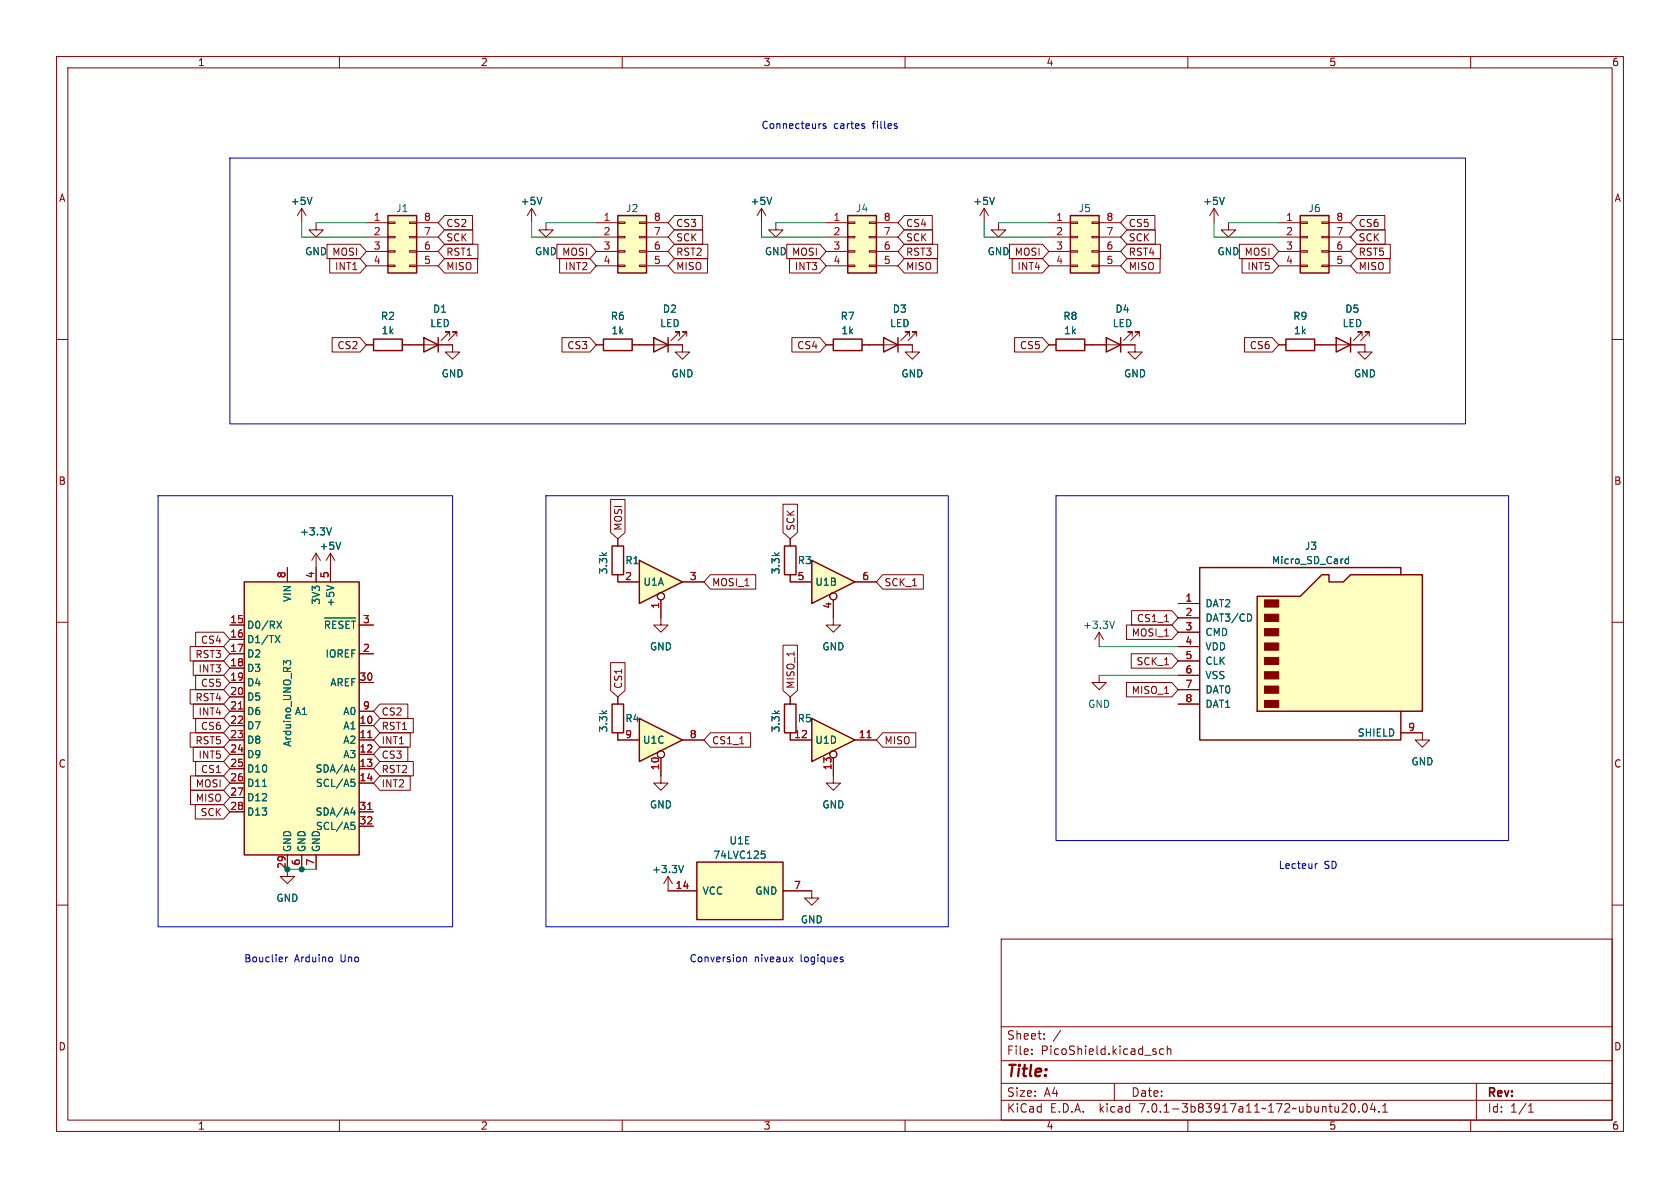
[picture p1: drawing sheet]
<svg xmlns="http://www.w3.org/2000/svg" width="297mm" height="210mm" viewBox="0 0 297 210" stroke-linecap="round" stroke-linejoin="round" font-family="sans-serif">
<g fill="none" stroke="#840000" stroke-width=".18">
<path d="M10 10h277v190h-277zM12 12h273v186h-273zM60 10v2M110 10v2M160 10v2M210 10v2M260 10v2M10 60h2M285 60h2M10 110h2M285 110h2M10 160h2"/>
<path d="M285 160h2M177 166h108v32h-108zM60 198v2M110 198v2M160 198v2M177 194.5h108M177 191.5h108M177 187.5h108M177 181.5h108M182.4 186.3v.1M182.4 185.5v.1M184.6 183.6v.1"/>
<path d="M184.6 182.8v.1M197 191.5v3M204.2 185.9l.2 .2-.2 .3M204.2 185.4l.2 .1M205.7 185.5l-.4-.1-.3 .3v.4l.1 .2h.6M206.4 185.5l.2-.1 .3 .1 .1 .9M206.4 184.9v1.5M210 198v2M237.2 196.6h.9M238.1 195.2v.5M238.9 195.2l.2-.1a.81 .81 0 0 1 .6 .6 .81 .81 0 0 1-.3 .8l-.2 .1a.81 .81 0 0 1-.6-.6 .81 .81 0 0 1 .3-.8zM240.2 196.5v.1"/>
<path d="M241.1 195.2l.1-.1a.81 .81 0 0 1 .6 .6 .81 .81 0 0 1-.3 .8l-.1 .1a.81 .81 0 0 1-.6-.6 .81 .81 0 0 1 .3-.8zM242.6 195l-.3 1.1h.9M243 195.6v1M243.8 196.5v.1M244.4 196.6h.9M244.4 195.5l.5-.4v1.5M260 198v2M261 191.5v6.5M270.2 196.6h.9M270.2 195.5l.4-.4v1.5"/>
</g>
<path d="M143.5 99.1l7.6 3.8-7.6 3.8z" fill="#ffffc2"/>
<path d="M66 59.9h5.1v2.1h-5.1zM156.2 59.7l2.5 1.3-2.5 1.2zM158.7 59.7v2.5M138.7 96.5h2v5.1h-2zM143.5 99.1l7.6 3.8-7.6 3.8z" fill="none" stroke="#840000" stroke-width=".25"/>
<g fill="none" stroke="#840000" stroke-width=".18">
<path d="M174 36.8l-.8 1.3M174 36.8v2.6M174 36.8l.8 1.3M214.6 36.8l-.7 1.3M214.6 36.8v2.6M214.6 36.8l.8 1.3M217.2 39.4v1.2h1.2l-1.2 1.3-1.3-1.3h1.3M160.8 59.4v-.7h-.8h.8l-1.5 1.5M162.1 59.4v-.7h-.8h.8l-1.6 1.5M64.8 61h1.2M71.1 61h1.3M153.7 61h7.6v1.2h1.3l-1.3 1.3-1.3-1.3h1.3"/>
<path d="M139.7 95.3v1.2M139.7 101.6v1.3h3.8M147.3 106v3.2M151.1 102.9h3.8"/>
<circle cx="147.3" cy="105.4" r=".63"/>
</g>
<path d="M175.8 34.9l-.4 1.2M216.4 34.9l-.4 1.2" fill="none" stroke="#006464" stroke-width=".18"/>
<path d="M143.5 127l7.6 3.8-7.6 3.8z" fill="#ffffc2"/>
<path d="M108.2 124.5h2v5h-2zM143.5 127l7.6 3.8-7.6 3.8z" fill="none" stroke="#840000" stroke-width=".25"/>
<g fill="none" stroke="#840000" stroke-width=".18">
<path d="M176.5 39.4v1.2h1.3l-1.3 1.3-1.2-1.3h1.2M109.2 123.2v1.3M109.2 129.5v1.3M139.7 130.8h3.8M147.3 134v3.2M151.1 130.8h3.8"/>
<circle cx="147.3" cy="133.3" r=".63"/>
</g>
<path d="M153.3 130.4h.7" fill="none" stroke="#a90000" stroke-width=".18"/>
<path d="M113 127l7.6 3.8-7.6 3.8z" fill="#ffffc2"/>
<path d="M113 127l7.6 3.8-7.6 3.8z" fill="none" stroke="#840000" stroke-width=".25"/>
<g fill="none" stroke="#840000" stroke-width=".18">
<path d="M116.8 109.2v1.3h1.3l-1.3 1.3-1.2-1.3h1.2M109.2 130.8h3.8M116.8 134v4.4h1.3l-1.3 1.3-1.2-1.3h1.2M120.6 130.8h3.9"/>
<circle cx="116.8" cy="133.3" r=".63"/>
</g>
<path d="M113 99.1l7.6 3.8-7.6 3.8z" fill="#ffffc2"/>
<g fill="none" stroke="#840000" stroke-width=".25">
<path d="M109.2 38.1h5.1v10.2h-5.1zM149.9 38.1h5v10.2h-5zM189.2 38.1h5.1v10.2h-5.1zM229.9 38.1h5v10.2h-5zM106.7 59.9h5.1v2.1h-5.1zM115.6 59.7l2.5 1.3-2.5 1.2zM118.1 59.7v2.5M147.3 59.9h5.1v2.1h-5.1zM186.7 59.9h5.1v2.1h-5.1zM195.6 59.7l2.5 1.3-2.5 1.2zM198.1 59.7v2.5M108.2 96.5h2v5.1h-2z"/>
<path d="M113 99.1l7.6 3.8-7.6 3.8zM43.2 102.9h20.3v48.2h-20.3zM138.7 124.5h2v5h-2zM123.2 152.4h15.2v10.2h-15.2z"/>
</g>
<g fill="none" stroke="#840000" stroke-width=".18">
<path d="M55.9 39.4v1.2h1.2l-1.2 1.3-1.3-1.3h1.3M94 36.8l-.8 1.3M94 36.8v2.6M94 36.8l.7 1.3M96.5 39.4v1.2h1.3l-1.3 1.3-1.3-1.3h1.3M105.4 39.4h3.8M109.2 39.2h1.3v.3h-1.3zM113 39.2h1.3v.3h-1.3zM114.3 39.4h3.8M134.6 36.8l-.7 1.3M134.6 36.8v2.6M134.6 36.8l.8 1.3"/>
<path d="M137.2 39.4v1.2h1.2l-1.2 1.3-1.3-1.3h1.3M146 39.4h3.9M149.9 39.2h1.2v.3h-1.2zM153.7 39.2h1.2v.3h-1.2zM154.9 39.4h3.8M185.4 39.4h3.8M189.2 39.2h1.3v.3h-1.3zM193 39.2h1.3v.3h-1.3zM194.3 39.4h3.8M226.1 39.4h3.8M229.9 39.2h1.2v.3h-1.2zM233.7 39.2h1.2v.3h-1.2z"/>
<path d="M234.9 39.4h3.9M105.4 41.9h3.8M105.4 44.5h3.8M105.4 47h3.8M109.2 46.9h1.3v.2h-1.3zM109.2 44.3h1.3v.3h-1.3zM109.2 41.8h1.3v.2h-1.3zM113 46.9h1.3v.2h-1.3zM113 44.3h1.3v.3h-1.3zM113 41.8h1.3v.2h-1.3zM114.3 41.9h3.8M114.3 44.5h3.8"/>
<path d="M114.3 47h3.8M120.1 59.4v-.7h-.7h.7l-1.5 1.5M121.4 59.4v-.7h-.8h.8l-1.5 1.5M146 41.9h3.9M146 44.5h3.9M146 47h3.9M149.9 46.9h1.2v.2h-1.2zM149.9 44.3h1.2v.3h-1.2zM149.9 41.8h1.2v.2h-1.2zM153.7 46.9h1.2v.2h-1.2zM153.7 44.3h1.2v.3h-1.2zM153.7 41.8h1.2v.2h-1.2z"/>
<path d="M154.9 41.9h3.8M154.9 44.5h3.8M154.9 47h3.8M185.4 41.9h3.8M185.4 44.5h3.8M185.4 47h3.8M189.2 46.9h1.3v.2h-1.3zM189.2 44.3h1.3v.3h-1.3zM189.2 41.8h1.3v.2h-1.3zM193 46.9h1.3v.2h-1.3zM193 44.3h1.3v.3h-1.3zM193 41.8h1.3v.2h-1.3z"/>
<path d="M194.3 41.9h3.8M194.3 44.5h3.8M194.3 47h3.8M200.2 59.4v-.7h-.8h.8l-1.6 1.5M201.4 59.4v-.7h-.7h.7l-1.5 1.5M226.1 41.9h3.8M226.1 44.5h3.8M226.1 47h3.8M229.9 46.9h1.2v.2h-1.2zM229.9 44.3h1.2v.3h-1.2zM229.9 41.8h1.2v.2h-1.2zM233.7 46.9h1.2v.2h-1.2z"/>
<path d="M233.7 44.3h1.2v.3h-1.2zM233.7 41.8h1.2v.2h-1.2zM234.9 41.9h3.9M234.9 44.5h3.9M234.9 47h3.9M80 61v1.2h1.3l-1.3 1.3-1.3-1.3h1.3M105.4 61h1.3M111.8 61h8.8v1.2h1.3l-1.3 1.3-1.2-1.3h1.2M146 61h1.3M152.4 61h1.3M185.4 61h1.3M191.8 61h8.9v1.2h1.2l-1.2 1.3-1.3-1.3h1.3"/>
<path d="M241.3 61v1.2h1.3l-1.3 1.3-1.3-1.3h1.3M55.9 97.8v5.1M55.9 97.8l-.8 1.3M55.9 97.8l.7 1.3M58.4 97.8l-.7 1.3M58.4 97.8v5.1M58.4 97.8l.8 1.3M109.2 95.3v1.2M40.6 110.5h2.6M40.6 113h2.6M40.6 115.6h2.6M40.6 118.1h2.6"/>
<path d="M50.8 100.3v2.6M63.5 110.5h2.5M63.5 115.6h2.5M109.2 101.6v1.3h3.8M116.8 106v3.2M120.6 102.9h3.9M147.3 109.2v1.3h1.3l-1.3 1.3-1.3-1.3h1.3M40.6 128.3h2.6M40.6 130.8h2.6M40.6 133.4h2.6M40.6 135.9h2.6M40.6 138.4h2.6"/>
<path d="M40.6 120.7h2.6M40.6 123.2h2.6M40.6 125.7h2.6M63.5 128.3h2.5M63.5 130.8h2.5M63.5 133.4h2.5M63.5 135.9h2.5M63.5 138.4h2.5M63.5 120.7h2.5M63.5 125.7h2.5M139.7 123.2v1.3M139.7 129.5v1.3"/>
<path d="M147.3 137.2v1.2h1.3l-1.3 1.3-1.3-1.3h1.3M40.6 141h2.6M40.6 143.5h2.6M50.8 151.1v3.8h1.3l-1.3 1.3-1.3-1.3h1.3M53.3 151.1v2.6M55.9 151.1v2.6M63.5 143.5h2.5M63.5 146.1h2.5M118.1 154.9l-.8 1.3M118.1 154.9v2.6h5.1M118.1 154.9l.8 1.3M138.4 157.5h5.1v1.3h1.3l-1.3 1.2-1.3-1.2h1.3"/>
<circle cx="116.8" cy="105.4" r=".63"/>
</g>
<g fill="#ffffc2" stroke="#ffffc2" stroke-width=".18">
<path d="M229.9 38.1h5v10.2h-5z"/>
<path d="M189.2 38.1h5.1v10.2h-5.1z"/>
<path d="M123.2 152.4h15.2v10.2h-15.2z"/>
<path d="M43.2 102.9h20.3v48.2h-20.3z"/>
<path d="M149.9 38.1h5v10.2h-5z"/>
<path d="M109.2 38.1h5.1v10.2h-5.1z"/>
</g>
<g fill="none" stroke="#006464" stroke-width=".18">
<path d="M95.8 34.9l-.4 1.2M136.4 34.9l-.4 1.2M58.6 93.3l-.4 1.3M60.2 95.8l-.4 1.3M48.6 112.3l.9 1.3M48.9 109.8l.9 1.3M49.5 112.3l-.9 1.3M49.8 109.8l-.9 1.3M51.4 117.4v-.4l-.3-.2h-.4l-.1 .4-.5-.4v.8M57.4 109.2h5.5M57.7 103.5l1.3 .4M58.3 110l-.3-.2h-.5v1.3"/>
<path d="M59.4 109.8h-.6v1.3M60.6 109.9l-.5-.1-.2 .2M61.8 109.8h-.6v1.3M62.1 109.8h.8M62.5 109.8v1.3M62 136.1h.8M62.1 137.7h.6M62.2 138.2h.3l.3 .3-.2 .5h-.4M62.6 135.6v.9M62 143.7h.8M62.1 145.4h.6M62.2 145.9h.3l.3 .2-.1 .4-.5 .1"/>
<path d="M62.6 143.3v.8M120.8 153l-.4 1.3M134.6 150.4h.6M134.7 150.9h.3l.3 .3-.1 .4-.5 .1"/>
</g>
<path d="M42.2 125.3h.7M65 130.4h.7M65 143.1h.7" fill="none" stroke="#a90000" stroke-width=".18"/>
<path d="M222.2 105.4h7.7l3.8-3.8h1.2v1.3h2.6l1.3-1.3h12.7v24.1h-29.3z" fill="#ffffc2"/>
<g fill="#840000" stroke="#840000" stroke-width=".18">
<path d="M223.5 123.8h2.6v1.3h-2.6z"/>
<path d="M223.5 121.3h2.6v1.3h-2.6z"/>
<path d="M223.5 118.7h2.6v1.3h-2.6z"/>
<path d="M223.5 116.2h2.6v1.3h-2.6z"/>
<path d="M223.5 113.7h2.6v1.2h-2.6z"/>
<path d="M223.5 111.1h2.6v1.3h-2.6z"/>
<path d="M223.5 108.6h2.6v1.3h-2.6z"/>
<path d="M223.5 106h2.6v1.3h-2.6z"/>
</g>
<path d="M68.6 38.1h5.1v10.2h-5.1zM74.9 59.7l2.6 1.3-2.6 1.2zM77.5 59.7v2.5M227.3 59.9h5.1v2.1h-5.1zM236.2 59.7l2.6 1.3-2.6 1.2zM238.8 59.7v2.5M222.2 105.4h7.7l3.8-3.8h1.2v1.3h2.6l1.3-1.3h12.7v24.1h-29.3zM247.6 101.6v-1.3h-35.5v30.5h35.5v-5.1" fill="none" stroke="#840000" stroke-width=".25"/>
<g fill="none" stroke="#840000" stroke-width=".18">
<path d="M53.3 36.8l-.7 1.3M53.3 36.8v2.6M53.3 36.8l.8 1.3M64.8 39.4h3.8M68.6 39.2h1.2v.3h-1.2zM72.4 39.2h1.3v.3h-1.3zM73.7 39.4h3.8M78.6 38.1h4.9v2.5h-4.9l-1.1-1.2zM119.2 38.1h5v2.5h-5l-1.1-1.2zM159.9 38.1h4.9v2.5h-4.9l-1.2-1.2zM199.2 38.1h5v2.5h-5l-1.1-1.2zM239.9 38.1h4.9v2.5h-4.9l-1.1-1.2z"/>
<path d="M57.8 43.2h5.9l1.1 1.3-1.1 1.2h-5.9zM58.3 45.7h5.4l1.1 1.3-1.1 1.3h-5.4zM58.7 59.7h5l1.1 1.3-1.1 1.2h-5zM64.8 41.9h3.8M64.8 44.5h3.8M64.8 47h3.8M68.6 46.9h1.2v.2h-1.2zM68.6 44.3h1.2v.3h-1.2zM68.6 41.8h1.2v.2h-1.2zM72.4 46.9h1.3v.2h-1.3zM72.4 44.3h1.3v.3h-1.3zM72.4 41.8h1.3v.2h-1.3z"/>
<path d="M73.7 41.9h3.8M73.7 44.5h3.8M73.7 47h3.8M78.6 43.2h5.9v2.5h-5.9l-1.1-1.2zM78.6 40.6h5v2.6h-5l-1.1-1.3zM78.6 45.7h5.8v2.6h-5.8l-1.1-1.3zM79.5 59.4v-.7h-.8h.8l-1.5 1.5M80.8 59.4v-.7h-.8h.8l-1.6 1.5M98.4 43.2h5.9l1.1 1.3-1.1 1.2h-5.9zM98.9 45.7h5.4l1.1 1.3-1.1 1.3h-5.4zM99.4 59.7h4.9l1.1 1.3-1.1 1.2h-4.9zM119.2 45.7h5.9v2.6h-5.9l-1.1-1.3z"/>
<path d="M119.2 40.6h5v2.6h-5l-1.1-1.3zM119.2 43.2h5.9v2.5h-5.9l-1.1-1.2zM139.1 43.2h5.8l1.1 1.3-1.1 1.2h-5.8zM139.6 45.7h5.3l1.1 1.3-1.1 1.3h-5.3zM140 59.7h4.9l1.1 1.3-1.1 1.2h-4.9zM159.9 40.6h5v2.6h-5l-1.2-1.3zM159.9 43.2h5.9v2.5h-5.9l-1.2-1.2zM159.9 45.7h5.8v2.6h-5.8l-1.2-1.3zM178.5 43.2h5.8l1.1 1.3-1.1 1.2h-5.8zM178.9 45.7h5.4l1.1 1.3-1.1 1.3h-5.4zM179.4 59.7h4.9l1.1 1.3-1.1 1.2h-4.9zM199.2 40.6h5v2.6h-5l-1.1-1.3z"/>
<path d="M199.2 43.2h5.9v2.5h-5.9l-1.1-1.2zM199.2 45.7h5.9v2.6h-5.9l-1.1-1.3zM219.1 43.2h5.8l1.2 1.3-1.2 1.2h-5.8zM219.6 45.7h5.3l1.2 1.3-1.2 1.3h-5.3zM220 59.7h4.9l1.2 1.3-1.2 1.2h-4.9zM239.9 43.2h5.9v2.5h-5.9l-1.1-1.2zM239.9 45.7h5.8v2.6h-5.8l-1.1-1.3zM239.9 40.6h5v2.6h-5l-1.1-1.3zM240.8 59.4v-.7h-.8h.8l-1.5 1.5M242.1 59.4v-.7h-.8h.8l-1.6 1.5M64.8 61h1.2M71.1 61h8.9"/>
<path d="M105.4 61h1.3M111.8 61h3.8M118.1 61h2.5M146 61h1.3M152.4 61h3.8M158.7 61h2.6M185.4 61h1.3M191.8 61h3.8M198.1 61h2.6M226.1 61h1.2M232.4 61h8.9M107.9 88.3h2.6v5.8l-1.3 1.2-1.3-1.2z"/>
<path d="M109.2 95.3v1.2M138.4 89.1h2.6v5l-1.3 1.2-1.3-1.2zM139.7 95.3v1.2M33.6 114.3h5.9l1.1 1.3-1.1 1.2h-5.9zM34.2 116.8h5.3l1.1 1.3-1.1 1.3h-5.3zM34.6 111.8h4.9l1.1 1.2-1.1 1.3h-4.9zM34.6 119.4h4.9l1.1 1.3-1.1 1.2h-4.9zM40.6 110.5h2.6M40.6 113h2.6M40.6 115.6h2.6M40.6 118.1h2.6M50.8 100.3v2.6"/>
<path d="M55.9 100.3v2.6M58.4 100.3v2.6M63.5 110.5h2.5M63.5 115.6h2.5M107.9 117.1h2.6v5l-1.3 1.1-1.3-1.1zM109.2 101.6v1.3h3.8M116.8 106v3.2M120.6 102.9h3.9M125.6 101.6h8v2.5h-8l-1.1-1.2zM138.4 114.1h2.6v8l-1.3 1.1-1.3-1.1zM139.7 101.6v1.3h3.8M147.3 106v3.2"/>
<path d="M151.1 102.9h3.8M156.1 101.6h7.1v2.5h-7.1l-1.2-1.2zM194.3 119.4v1.3h1.3l-1.3 1.2-1.3-1.2h1.3M194.3 111.8l-.8 1.2M194.3 111.8v2.5M194.3 111.8l.8 1.2M199.1 110.5h8.1l1.1 1.3-1.1 1.2h-8.1zM200 115.6h7.2l1.1 1.2-1.1 1.3h-7.2zM200 107.9h7.2l1.1 1.3-1.1 1.3h-7.2zM205.9 109.9h.7M208.3 106.7h3.8M208.3 109.2h3.8"/>
<path d="M208.3 111.8h3.8M208.3 114.3h3.8M208.3 116.8h3.8M208.3 119.4h3.8M33.6 121.9h5.9l1.1 1.3-1.1 1.3h-5.9zM33.6 129.5h5.9l1.1 1.3-1.1 1.3h-5.9zM33.7 139.7h5.8l1.1 1.3-1.1 1.2h-5.8zM33.7 137.2h5.8l1.1 1.2-1.1 1.3h-5.8zM34.2 132.1h5.3l1.1 1.3-1.1 1.2h-5.3zM34.2 124.5h5.3l1.1 1.2-1.1 1.3h-5.3zM34.6 134.6h4.9l1.1 1.3-1.1 1.3h-4.9zM34.6 127h4.9l1.1 1.3-1.1 1.2h-4.9z"/>
<path d="M40.6 128.3h2.6M40.6 130.8h2.6M40.6 133.4h2.6M40.6 135.9h2.6M40.6 138.4h2.6M40.6 120.7h2.6M40.6 123.2h2.6M40.6 125.7h2.6M63.5 128.3h2.5M63.5 130.8h2.5M63.5 133.4h2.5M63.5 135.9h2.5"/>
<path d="M63.5 138.4h2.5M63.5 120.7h2.5M63.5 125.7h2.5M67.2 137.2h5.3v2.5h-5.3l-1.2-1.3zM67.2 124.5h4.9v2.5h-4.9l-1.2-1.3zM67.2 134.6h5.9v2.6h-5.9l-1.2-1.3zM67.2 127h5.9v2.5h-5.9l-1.2-1.2zM67.2 132.1h4.9v2.5h-4.9l-1.2-1.2zM67.2 129.5h5.3v2.6h-5.3l-1.2-1.3zM109.2 129.5v1.3h3.8M109.2 123.2v1.3M116.8 134v3.2"/>
<path d="M120.6 130.8h3.9M125.6 129.5h7.1v2.6h-7.1l-1.1-1.3zM139.7 129.5v1.3h3.8M139.7 123.2v1.3M147.3 134v3.2M151.1 130.8h3.8M156.1 129.5h5.8v2.6h-5.8l-1.2-1.3zM199.1 120.6h8.1l1.1 1.3-1.1 1.3h-8.1zM208.3 121.9h3.8M208.3 124.5h3.8M247.6 129.5h3.9v1.3h1.2l-1.2 1.3-1.3-1.3h1.3M34.5 142.2h5l1.1 1.3-1.1 1.3h-5z"/>
<path d="M40.6 141h2.6M40.6 143.5h2.6M50.8 151.1v2.6M53.3 151.1v2.6M55.9 151.1v2.6M63.5 143.5h2.5M63.5 146.1h2.5M118.1 157.5h5.1M138.4 157.5h5.1"/>
<circle cx="116.8" cy="105.4" r=".63"/>
<circle cx="147.3" cy="105.4" r=".63"/>
<circle cx="116.8" cy="133.3" r=".63"/>
<circle cx="147.3" cy="133.3" r=".63"/>
</g>
<g fill="none" stroke="#006464" stroke-width=".18">
<path d="M55.2 34.9l-.5 1.2M95.8 34.9l-.4 1.2M136.4 34.9l-.4 1.2M175.8 34.9l-.4 1.2M216.4 34.9l-.4 1.2M58.6 93.3l-.4 1.3M60.2 95.8l-.4 1.3M237.9 99.5l.1 .1h.4M238.4 98.4v1.2M238.4 98.9l-.4-.1-.1 .1M48.6 112.3l.9 1.3M48.9 109.8l.9 1.3"/>
<path d="M49.5 112.3l-.9 1.3M49.8 109.8l-.9 1.3M51.4 117.4v-.4l-.3-.2h-.4l-.1 .4-.5-.4v.8M57.4 109.2h5.5M57.7 103.5l1.3 .4M58.3 110l-.3-.2h-.5v1.3M59.4 109.8h-.6v1.3M60.6 109.9l-.5-.1-.2 .2M61.8 109.8h-.6v1.3M62.1 109.8h.8M62.5 109.8v1.3M197 109.8l-.4 1.3"/>
<path d="M221.1 108.7l.2 .4-.2 .5M62 136.1h.8M62.1 137.7h.6M62.2 138.2h.3l.3 .3-.2 .5h-.4M62.6 135.6v.9M62 143.7h.8M62.1 145.4h.6M62.2 145.9h.3l.3 .2-.1 .4-.5 .1M62.6 143.3v.8M120.8 153l-.4 1.3M134.6 150.4h.6M134.7 150.9h.3l.3 .3-.1 .4-.5 .1"/>
</g>
<path d="M68.6 38.1h5.1v10.2h-5.1z" fill="#ffffc2" stroke="#ffffc2" stroke-width=".18"/>
<g fill="none" stroke="#0000c2" stroke-width=".18">
<path d="M40.6 27.9h218.5v47h-218.5zM146 21.9h-.3l-.2 .1 .1 .2 .4 .1v.3h-.5M152.7 22.3l.2 .2-.2 .2M152.7 21.9h.1M158.3 22.3h.3v.2l-.2 .2h-.2M158.3 21.9h.3M27.9 87.6h52.1v76.2h-52.1zM96.5 87.6h71.1v76.2h-71.1zM186.7 87.6h80v61h-80zM232.9 152.7l-.4 .2M50.5 169.2v.8M50.9 169.2l-.4 .2"/>
<path d="M58.7 169.3v.6M131.4 169.3l.2-.1h.3l.1 .8M131.4 169.2v.8M139.5 169.2l.7 .8M140.2 169.2l-.7 .8M148.7 169.2h.3M148.7 169.6l.3 .1 .1 .1-.2 .2h-.3"/>
</g>
<g fill="none" stroke="#009600" stroke-width=".18">
<path d="M53.3 39.4v2.5h11.5M55.9 39.4h8.9M94 39.4v2.5h11.4M96.5 39.4h8.9M134.6 39.4v2.5h11.4M137.2 39.4h8.8M174 39.4v2.5h11.4M176.5 39.4h8.9M214.6 39.4v2.5h11.5M217.2 39.4h8.9M194.3 114.3h14M194.3 119.4h14"/>
<path d="M50.8 153.7h5.1"/>
</g>
<path d="M42.2 125.3h.7M65 130.4h.7M153.3 130.4h.7M65 143.1h.7" fill="none" stroke="#a90000" stroke-width=".18"/>
<g fill="#009600" stroke="#009600" stroke-width=".18">
<circle cx="53.3" cy="153.7" r=".46"/>
<circle cx="50.8" cy="153.7" r=".46"/>
</g>
<text font-size="2.8" fill="#840000" x="178" y="190.8">Title:</text>
<g font-size="2.1" fill="#840000">
<text x="178" y="183.9">Sheet:</text>
<text x="186.2" y="183.9">/</text>
<text x="178" y="186.6">File:</text>
<text x="184" y="186.6">PicoShield.kicad_sch</text>
<text x="178" y="196.8">KiCad</text>
<text x="178" y="194">Size:</text>
<text x="184.6" y="194">A4</text>
<text x="185.7" y="196.8">E.D.A.</text>
<text x="194.4" y="196.8">kicad</text>
<text x="200" y="194">Date:</text>
<text x="201.5" y="196.8">7.0.1-3b83917a11~172~ubuntu20.04.1</text>
<text x="263" y="194.2">Rev:</text>
<text x="263" y="196.8">Id:</text>
<text x="267" y="196.8">1/1</text>
</g>
<g font-size="1.8" fill="#840000">
<text x="35" y="11.8">1</text>
<text x="85" y="11.8">2</text>
<text x="135" y="11.8">3</text>
<text x="185" y="11.8">4</text>
<text x="235" y="11.8">5</text>
<text x="285" y="11.8">6</text>
<text x="10.4" y="35.8">A</text>
<text x="285.4" y="35.8">A</text>
<text x="78.9" y="40.3">CS2</text>
<text x="119.5" y="40.3">CS3</text>
<text x="160.2" y="40.3">CS4</text>
<text x="199.5" y="40.3">CS5</text>
<text x="240.2" y="40.3">CS6</text>
<text x="53.9" y="45.3">GND MOSI</text>
<text x="59.1" y="47.9">INT1</text>
<text x="78.9" y="45.4">RST1</text>
<text x="78.9" y="42.8">SCK</text>
<text x="78.9" y="47.9">MISO</text>
<text x="94.5" y="45.3">GND MOSI</text>
<text x="99.7" y="47.9">INT2</text>
<text x="119.5" y="47.9">MISO</text>
<text x="119.5" y="42.8">SCK</text>
<text x="119.5" y="45.4">RST2</text>
<text x="135.2" y="45.3">GND MOSI</text>
<text x="140.4" y="47.9">INT3</text>
<text x="160.2" y="42.8">SCK</text>
<text x="160.2" y="45.4">RST3</text>
<text x="160.2" y="47.9">MISO</text>
<text x="174.5" y="45.3">GND MOSI</text>
<text x="179.8" y="47.9">INT4</text>
<text x="199.5" y="42.8">SCK</text>
<text x="199.5" y="45.4">RST4</text>
<text x="199.5" y="47.9">MISO</text>
<text x="215.2" y="45.3">GND MOSI</text>
<text x="220.4" y="47.9">INT5</text>
<text x="240.2" y="45.4">RST5</text>
<text x="240.2" y="47.9">MISO</text>
<text x="240.2" y="42.8">SCK</text>
<text x="59.5" y="61.9">CS2</text>
<text x="100.2" y="61.9">CS3</text>
<text x="140.8" y="61.9">CS4</text>
<text x="180.2" y="61.9">CS5</text>
<text x="220.8" y="61.9">CS6</text>
<text x="10.3" y="85.8">B</text>
<text x="285.3" y="85.8">B</text>
<text x="110.1" y="93.8" transform="rotate(-90 110.1 93.8)">MOSI</text>
<text x="140.6" y="93.8" transform="rotate(-90 140.6 93.8)">SCK</text>
<text x="125.9" y="103.8">MOSI_1</text>
<text x="156.4" y="103.8">SCK_1</text>
<text x="35.4" y="113.9">CS4</text>
<text x="200" y="112.7">MOSI_1</text>
<text x="200.9" y="110.1">CS1_1</text>
<text x="34.4" y="116.5">RST3</text>
<text x="35" y="119">INT3</text>
<text x="200.8" y="117.8">SCK_1</text>
<text x="34.4" y="124.1">RST4</text>
<text x="35.4" y="121.6">CS5</text>
<text x="110.1" y="121.8" transform="rotate(-90 110.1 121.8)">CS1</text>
<text x="140.6" y="121.8" transform="rotate(-90 140.6 121.8)">MISO_1</text>
<text x="200" y="122.8">MISO_1</text>
<text x="34.4" y="131.7">RST5</text>
<text x="35" y="126.6">INT4</text>
<text x="35.4" y="129.2">CS6</text>
<text x="67.5" y="126.6">CS2</text>
<text x="67.5" y="129.2">RST1</text>
<text x="67.5" y="131.7">INT1</text>
<text x="125.9" y="131.7">CS1_1</text>
<text x="156.4" y="131.7">MISO</text>
<text x="10.3" y="135.8">C</text>
<text x="35" y="134.3">INT5</text>
<text x="35.4" y="136.8">CS1</text>
<text x="67.5" y="136.8">RST2</text>
<text x="67.5" y="134.3">CS3</text>
<text x="285.3" y="135.8">C</text>
<text x="34.5" y="141.9">MISO</text>
<text x="34.5" y="139.3">MOSI</text>
<text x="67.5" y="139.3">INT2</text>
<text x="35.3" y="144.4">SCK</text>
<text x="10.3" y="185.8">D</text>
<text x="285.3" y="185.8">D</text>
<text x="35" y="199.8">1</text>
<text x="85" y="199.8">2</text>
<text x="135" y="199.8">3</text>
<text x="185" y="199.8">4</text>
<text x="235" y="199.8">5</text>
<text x="285" y="199.8">6</text>
</g>
<g font-size="1.8" fill="#0000c2">
<text x="134.6" y="22.9">Connecteurs</text>
<text x="147.4" y="22.9">cartes</text>
<text x="154.3" y="22.9">filles</text>
<text x="226.1" y="153.7">Lecteur</text>
<text x="234.1" y="153.7">SD</text>
<text x="43.2" y="170.2">Bouclier</text>
<text x="52.1" y="170.2">Arduino</text>
<text x="60.2" y="170.2">Uno</text>
<text x="121.9" y="170.2">Conversion</text>
<text x="133.4" y="170.2">niveaux</text>
<text x="141.6" y="170.2">logiques</text>
</g>
<g font-size="1.8" fill="#006464">
<text x="51.3" y="36.4">+5V</text>
<text x="70" y="37.7">J1</text>
<text x="92" y="36.4">+5V</text>
<text x="110.6" y="37.7">J2</text>
<text x="132.6" y="36.4">+5V</text>
<text x="151.2" y="37.7">J4</text>
<text x="172" y="36.4">+5V</text>
<text x="190.6" y="37.7">J5</text>
<text x="212.6" y="36.4">+5V</text>
<text x="231.3" y="37.7">J6</text>
<text x="53.9" y="45.3">GND</text>
<text x="94.5" y="45.3">GND</text>
<text x="135.2" y="45.3">GND</text>
<text x="174.5" y="45.3">GND</text>
<text x="215.2" y="45.3">GND</text>
<text x="67.3" y="56.7">R2</text>
<text x="67.4" y="59.2">1k</text>
<text x="76" y="58">LED</text>
<text x="76.5" y="55.4">D1</text>
<text x="107.9" y="56.7">R6</text>
<text x="108" y="59.2">1k</text>
<text x="116.6" y="58">LED</text>
<text x="117.1" y="55.4">D2</text>
<text x="148.6" y="56.7">R7</text>
<text x="148.7" y="59.2">1k</text>
<text x="157.3" y="58">LED</text>
<text x="157.8" y="55.4">D3</text>
<text x="187.9" y="56.7">R8</text>
<text x="188" y="59.2">1k</text>
<text x="196.7" y="58">LED</text>
<text x="197.1" y="55.4">D4</text>
<text x="228.6" y="56.7">R9</text>
<text x="228.7" y="59.2">1k</text>
<text x="237.3" y="58">LED</text>
<text x="237.8" y="55.4">D5</text>
<text x="78" y="66.9">GND</text>
<text x="118.7" y="66.9">GND</text>
<text x="159.3" y="66.9">GND</text>
<text x="198.7" y="66.9">GND</text>
<text x="239.3" y="66.9">GND</text>
<text x="53" y="94.8">+3.3V</text>
<text x="56.4" y="97.3">+5V</text>
<text x="107.5" y="101.6" transform="rotate(-90 107.5 101.6)">3.3k</text>
<text x="110.5" y="99.9">R1</text>
<text x="138" y="101.6" transform="rotate(-90 138 101.6)">3.3k</text>
<text x="141" y="99.9">R3</text>
<text x="224.8" y="99.9">Micro_SD_Card</text>
<text x="230.6" y="97.3">J3</text>
<text x="51.6" y="106.5" transform="rotate(-90 51.6 106.5)">VIN</text>
<text x="56.7" y="107" transform="rotate(-90 56.7 107)">3V3</text>
<text x="59.2" y="107.4" transform="rotate(-90 59.2 107.4)">+5V</text>
<text x="113.7" y="103.7">U1A</text>
<text x="144.1" y="103.7">U1B</text>
<text x="213.1" y="107.5">DAT2</text>
<text x="43.7" y="111.3">D0/RX</text>
<text x="43.7" y="113.9">D1/TX</text>
<text x="57.1" y="111.9">~{RESET}</text>
<text x="191.4" y="111.3">+3.3V</text>
<text x="213.1" y="110">DAT3/CD</text>
<text x="213.1" y="112.6">CMD</text>
<text x="43.7" y="116.4">D2</text>
<text x="43.7" y="118.9">D3</text>
<text x="57.4" y="116.4">IOREF</text>
<text x="114.8" y="115.1">GND</text>
<text x="145.3" y="115.1">GND</text>
<text x="213.1" y="115.1">VDD</text>
<text x="213.1" y="117.7">CLK</text>
<text x="43.7" y="121.5">D4</text>
<text x="43.7" y="124">D5</text>
<text x="58.3" y="121.5">AREF</text>
<text x="192.3" y="125.3">GND</text>
<text x="213.1" y="120.2">VSS</text>
<text x="213.1" y="122.7">DAT0</text>
<text x="213.1" y="125.3">DAT1</text>
<text x="43.7" y="126.6">D6</text>
<text x="43.7" y="129.1">D7</text>
<text x="43.7" y="131.6">D8</text>
<text x="52.1" y="126.6">A1</text>
<text x="60.6" y="129.1">A1</text>
<text x="60.6" y="131.6">A2</text>
<text x="60.6" y="126.6">A0</text>
<text x="107.5" y="129.5" transform="rotate(-90 107.5 129.5)">3.3k</text>
<text x="110.5" y="127.8">R4</text>
<text x="113.6" y="131.6">U1C</text>
<text x="138" y="129.5" transform="rotate(-90 138 129.5)">3.3k</text>
<text x="141" y="127.8">R5</text>
<text x="144.1" y="131.6">U1D</text>
<text x="239.9" y="130.4">SHIELD</text>
<text x="43.7" y="134.2">D9</text>
<text x="43.7" y="136.7">D10</text>
<text x="51.6" y="132.1" transform="rotate(-90 51.6 132.1)">Arduino_UNO_R3</text>
<text x="55.7" y="136.7">SDA/A4</text>
<text x="60.6" y="134.2">A3</text>
<text x="249.5" y="135.4">GND</text>
<text x="43.7" y="139.3">D11</text>
<text x="43.7" y="141.8">D12</text>
<text x="55.7" y="139.3">SCL/A5</text>
<text x="114.8" y="143.1">GND</text>
<text x="145.3" y="143.1">GND</text>
<text x="43.7" y="144.3">D13</text>
<text x="55.7" y="144.3">SDA/A4</text>
<text x="55.7" y="146.9">SCL/A5</text>
<text x="128.9" y="149.4">U1E</text>
<text x="51.6" y="150.6" transform="rotate(-90 51.6 150.6)">GND</text>
<text x="54.2" y="150.6" transform="rotate(-90 54.2 150.6)">GND</text>
<text x="56.7" y="150.6" transform="rotate(-90 56.7 150.6)">GND</text>
<text x="115.2" y="154.5">+3.3V</text>
<text x="126" y="152">74LVC125</text>
<text x="48.8" y="159.6">GND</text>
<text x="124.2" y="158.3">VCC</text>
<text x="133.4" y="158.3">GND</text>
<text x="141.5" y="163.4">GND</text>
</g>
<g font-size="1.8" fill="#a90000">
<text x="66" y="39.1">1</text>
<text x="66" y="41.7">2</text>
<text x="74.9" y="41.7">7</text>
<text x="74.9" y="39.1">8</text>
<text x="106.6" y="39.1">1</text>
<text x="106.6" y="41.7">2</text>
<text x="115.5" y="41.7">7</text>
<text x="115.5" y="39.1">8</text>
<text x="147.3" y="39.1">1</text>
<text x="147.3" y="41.7">2</text>
<text x="156.2" y="41.7">7</text>
<text x="156.2" y="39.1">8</text>
<text x="186.7" y="39.1">1</text>
<text x="186.7" y="41.7">2</text>
<text x="195.5" y="41.7">7</text>
<text x="195.5" y="39.1">8</text>
<text x="227.3" y="39.1">1</text>
<text x="227.3" y="41.7">2</text>
<text x="236.2" y="41.7">7</text>
<text x="236.2" y="39.1">8</text>
<text x="66" y="44.2">3</text>
<text x="66" y="46.7">4</text>
<text x="74.9" y="46.7">5</text>
<text x="74.9" y="44.2">6</text>
<text x="106.6" y="44.2">3</text>
<text x="106.6" y="46.7">4</text>
<text x="115.5" y="46.7">5</text>
<text x="115.5" y="44.2">6</text>
<text x="147.3" y="44.2">3</text>
<text x="147.3" y="46.7">4</text>
<text x="156.2" y="46.7">5</text>
<text x="156.2" y="44.2">6</text>
<text x="186.7" y="44.2">3</text>
<text x="186.7" y="46.7">4</text>
<text x="195.5" y="46.7">5</text>
<text x="195.5" y="44.2">6</text>
<text x="227.3" y="44.2">3</text>
<text x="227.3" y="46.7">4</text>
<text x="236.2" y="46.7">5</text>
<text x="236.2" y="44.2">6</text>
<text x="50.5" y="102.3" transform="rotate(-90 50.5 102.3)">8</text>
<text x="55.6" y="102.3" transform="rotate(-90 55.6 102.3)">4</text>
<text x="58.2" y="102.3" transform="rotate(-90 58.2 102.3)">5</text>
<text x="110.5" y="102.6">2</text>
<text x="116.6" y="107.7" transform="rotate(-90 116.6 107.7)">1</text>
<text x="121.9" y="102.6">3</text>
<text x="140.9" y="102.6">5</text>
<text x="147.1" y="107.7" transform="rotate(-90 147.1 107.7)">4</text>
<text x="152.4" y="102.6">6</text>
<text x="209.5" y="106.4">1</text>
<text x="40.6" y="110.2">15</text>
<text x="40.6" y="112.8">16</text>
<text x="64.1" y="110.2">3</text>
<text x="209.5" y="109">2</text>
<text x="209.5" y="111.5">3</text>
<text x="40.6" y="115.3">17</text>
<text x="40.6" y="117.9">18</text>
<text x="64.1" y="115.3">2</text>
<text x="209.5" y="114">4</text>
<text x="209.5" y="116.6">5</text>
<text x="209.5" y="119.1">6</text>
<text x="40.6" y="120.4">19</text>
<text x="40.6" y="122.9">20</text>
<text x="40.6" y="125.5">21</text>
<text x="63.5" y="120.4">30</text>
<text x="64.1" y="125.5">9</text>
<text x="209.5" y="121.7">7</text>
<text x="209.5" y="124.2">8</text>
<text x="40.6" y="128">22</text>
<text x="40.6" y="130.6">23</text>
<text x="63.5" y="128">10</text>
<text x="63.5" y="130.6">11</text>
<text x="110.5" y="130.6">9</text>
<text x="121.9" y="130.6">8</text>
<text x="140.3" y="130.6">12</text>
<text x="151.8" y="130.6">11</text>
<text x="248.9" y="129.3">9</text>
<text x="40.6" y="133.1">24</text>
<text x="40.6" y="135.6">25</text>
<text x="63.5" y="133.1">12</text>
<text x="63.5" y="135.6">13</text>
<text x="116.6" y="136.2" transform="rotate(-90 116.6 136.2)">10</text>
<text x="147.1" y="136.2" transform="rotate(-90 147.1 136.2)">13</text>
<text x="40.6" y="138.2">26</text>
<text x="40.6" y="140.7">27</text>
<text x="40.6" y="143.3">28</text>
<text x="63.5" y="138.2">14</text>
<text x="63.5" y="143.3">31</text>
<text x="63.5" y="145.8">32</text>
<text x="50.5" y="153.7" transform="rotate(-90 50.5 153.7)">29</text>
<text x="53.1" y="153.1" transform="rotate(-90 53.1 153.1)">6</text>
<text x="55.6" y="153.1" transform="rotate(-90 55.6 153.1)">7</text>
<text x="119.4" y="157.2">14</text>
<text x="140.3" y="157.2">7</text>
</g>
</svg>
